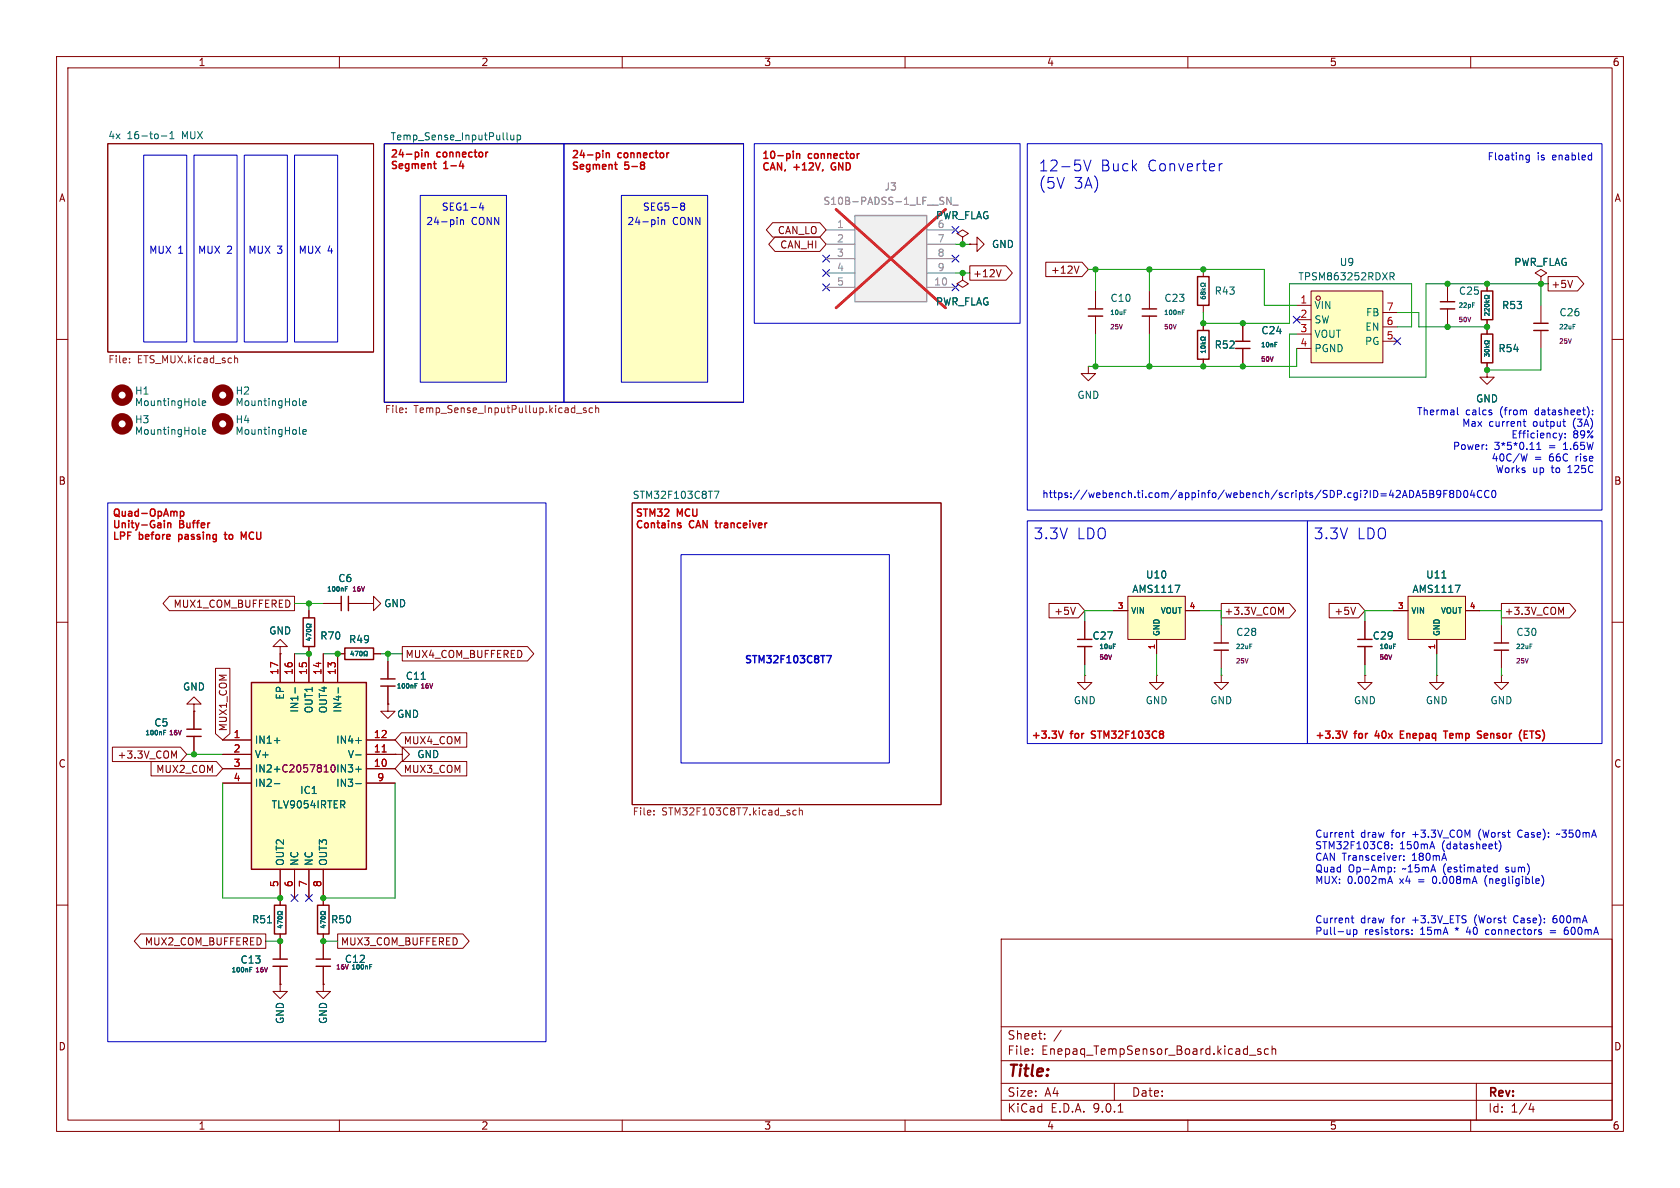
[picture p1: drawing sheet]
<svg xmlns="http://www.w3.org/2000/svg" width="297mm" height="210mm" viewBox="0 0 297 210" stroke-linecap="round" stroke-linejoin="round" font-family="sans-serif">
<g fill="none" stroke="#840000" stroke-width=".18">
<path d="M10 10h277v190h-277zM12 12h273v186h-273zM60 10v2M110 10v2M160 10v2M210 10v2M260 10v2M19 25.4h47v36.8h-47zM67.9 25.4h63.5v45.7h-63.5zM10 60h2M285 60h2M111.8 88.9h54.6v53.3h-54.6z"/>
<path d="M10 110h2M285 110h2M10 160h2M177 166h108v32h-108zM285 160h2M60 198v2M110 198v2M160 198v2M177 194.5h108M177 191.5h108M177 187.5h108M177 181.5h108"/>
<path d="M182.5 186.3v.1M182.5 185.5v.1M184.7 183.6v.1M184.7 182.8v.1M187.6 182.1l-1.3 2M197 191.5v3M197.7 196.6h.8M210 198v2M220.9 186.5h1.1M222.9 185.5l-.4-.1-.2 .2 .1 .2 .5 .2v.3h-.6M224.2 185.5l-.4-.1-.3 .3v.4l.2 .2h.5M224.9 185.5l.2-.1 .4 .1v.9"/>
<path d="M224.9 184.9v1.5M260 198v2M261 191.5v6.5M270.7 195l-.4 1.1h.9M271 195.6v1"/>
</g>
<g fill="#ffffc2">
<path d="M74.3 34.5h15.2v33.1h-15.2z"/>
<path d="M109.9 34.5h15.2v33.1h-15.2z"/>
</g>
<path d="M19 25.4h47v36.8h-47zM67.9 25.4h63.5v45.7h-63.5zM111.8 88.9h54.6v53.3h-54.6zM68.6 124.5v1.2h1.2l-1.2 1.3-1.3-1.3h1.3M68.6 124.5h.1M69.8 133.4h1.3v-1.3l1.3 1.3-1.3 1.2v-1.2M69.8 133.4h.1" fill="none" stroke="#840000" stroke-width=".18"/>
<path d="M28.5 24h1M30 24.5h.8M30 23.6l.4-.3v1.2M90.3 23.9v.8h.4l.1-.1M90.8 23.9v.8M91.4 23.9h.4l.2 .2-.1 .6h-.5M91.4 23.9v1.3M126.3 86.8h.8l-.5 1.3" fill="none" stroke="#006464" stroke-width=".18"/>
<g fill="none" stroke="#725600" stroke-width=".18">
<path d="M22.9 64v.1M22.9 63.4v.1M41.5 63.4l.1-.1 .3 .1 .1 .7M71.8 72.8v.2M71.8 72.2v.1M101.9 73.1h1M103.6 72.2l-.3-.1-.2 .2 .1 .2 .4 .1v.3h-.5M104.8 72.2l-.4-.1-.3 .2 .2 .6h.5M105.3 72.2l.2-.1 .3 .1v.8M105.3 71.7v1.3M115.6 143.9v.2M115.6 143.3v.1"/>
<path d="M140.8 143.3l-.4-.1-.2 .3 .1 .5h.5M141.3 143.3l.2-.1 .3 .1 .1 .8M141.3 142.8v1.3"/>
</g>
<path d="M248.9 105.4h10.2v7.6h-10.2z" fill="#ffffc2"/>
<g fill="none" stroke="#840000" stroke-width=".18">
<path d="M212.7 57.2v1.2M219.7 57.2v3.1M212.7 63.5v1.3M219.7 61.6v3.2M49.5 114.3h1.3l-1.3-1.3-1.2 1.3h1.2v1.3M49.5 115.6h.1M54.6 108v1.2M54.6 114.3v1.3M57.1 106.7h3.2M59.7 115.6h1.3M61.6 106.7h3.2M64.8 106.7h1.2v-1.3l1.3 1.3-1.3 1.3v-1.3"/>
<path d="M64.8 106.7h.1M66 115.6h1.3M68.6 116.8v3.2M204.5 119.4v1.3h1.2l-1.2 1.2-1.3-1.2h1.3M204.5 119.4h.1M215.9 119.4v1.3h1.3l-1.3 1.2-1.3-1.2h1.3M215.9 119.4h.1M215.9 110.5v3.2M215.9 114.9v3.2M241.3 119.4v1.3h1.3l-1.3 1.2-1.3-1.2h1.3M241.3 119.4h.1M241.3 109.9v3.1"/>
<path d="M241.3 114.3v3.2M246.4 108h2.5M248.9 105.4h10.2v7.6h-10.2zM254 119.4v1.3h1.3l-1.3 1.2-1.3-1.2h1.3M254 119.4h.1M254 113v2.6M259.1 108h2.5M265.4 119.4v1.3h1.3l-1.3 1.2-1.2-1.2h1.2M265.4 119.4h.1M265.4 110.5v3.2M265.4 114.9v3.2M34.3 124.5h1.3l-1.3-1.3-1.3 1.3h1.3v1.2"/>
<path d="M34.3 125.7h.1M34.3 125.7v3.2M34.3 130.2v3.2M68.6 121.3v3.2M49.5 174v1.3h1.3l-1.3 1.2-1.2-1.2h1.2M49.5 174h.1M49.5 166.4v3.1M49.5 170.8v3.2M57.1 174v1.3h1.3l-1.3 1.2-1.2-1.2h1.2M57.1 174h.1M57.1 166.4v3.1M57.1 170.8v3.2"/>
</g>
<g fill="none" stroke="#006464" stroke-width=".18">
<path d="M213.1 59.6v.2h-.2a.34 .34 0 0 0-.4-.2 .34 .34 0 0 0-.2 .5l.4 .1 .4-.2v.2M35.2 76.6l.1 .2M35.2 71.5l.1 .2M35.8 76.4l.6-.2-.1-.2-.4-.1-.1 .2v.6h.5M35.8 71.3l.6-.1-.1-.3h-.4l-.1 .1v.6h.5M52.9 71.5l.2 .2M52.9 76.6l.2 .2M53.5 76.4l.6-.2v-.2l-.4-.1-.2 .2 .1 .6h.5M53.5 71.3l.6-.1v-.3h-.4l-.2 .1 .1 .6h.5M212.3 60.8h.8M212.3 61.2a.39 .39 0 0 1 .5-.1 .39 .39 0 0 1 .2 .4 .39 .39 0 0 1-.4 .1 .39 .39 0 0 1-.3-.4zM212.6 60.5l.3 .3"/>
<path d="M213.1 61.9v.5M213.1 62.1h-.8l.2 .3M213.1 60.5l-.3 .2M225.4 60.5h.4M54.2 111.3a.39 .39 0 0 1 .5-.1 .39 .39 0 0 1 .2 .4 .39 .39 0 0 1-.4 .1 .39 .39 0 0 1-.3-.4zM54.4 112.8h.6M54.7 112.7v.5l-.6-.2M55 110.3v.2h-.2a.34 .34 0 0 0-.4-.2 .34 .34 0 0 0-.2 .5l.4 .1 .4-.2v.2M55 112.3l-.8-.3v.5M61.1 104.1h.2M62.2 115.1l-.1 .6h.4M62.4 115.4v.5"/>
<path d="M62.8 115.1h.5l-.3 .8M63.7 115.2l.1-.1a.39 .39 0 0 1 .3 .4 .39 .39 0 0 1-.4 .4l-.1-.3zM64.3 115.9h.2v-.1a.34 .34 0 0 1-.1-.5 .34 .34 0 0 1 .4-.1l.1 .4-.1 .3h.1M220.9 113.9h.4M246.3 113.9h.4M254.9 102.2h.7M257.3 103.4h.8l-.5 1.3M270.5 113.9h.4M28.9 129.5h.3M73.4 121.2h.2M74.5 120.1h.7M44.2 171.4h.2"/>
<path d="M65.3 170.9h.3M65.3 170.5h.4"/>
</g>
<g fill="none" stroke="#840000" stroke-width=".25">
<path d="M211.7 58.4h2v5.1h-2zM218.4 60.3h2.6M218.4 61.6h2.6M53.6 109.2h2v5.1h-2zM60.3 105.4v2.6M61 114.6h5v2h-5zM61.6 105.4v2.6M214.6 113.7h2.6M214.6 114.9h2.6M240 113h2.6M240 114.3h2.6M264.2 113.7h2.5"/>
<path d="M264.2 114.9h2.5M33 128.9h2.6M33 130.2h2.6M67.3 120h2.5M67.3 121.3h2.5M48.3 169.5h2.5M48.3 170.8h2.5M55.9 169.5h2.5M55.9 170.8h2.5"/>
</g>
<g fill="none" stroke="#840000" stroke-width="1.3">
<circle cx="21.6" cy="69.8" r="1.27"/>
<circle cx="21.6" cy="74.9" r="1.27"/>
<circle cx="39.4" cy="69.8" r="1.27"/>
<circle cx="39.4" cy="74.9" r="1.27"/>
</g>
<path d="M199.4 105.4h10.1v7.6h-10.1z" fill="#ffffc2"/>
<g fill="none" stroke="#840000" stroke-width=".18">
<path d="M193.7 51.4v3.2M193.7 55.9v3.2M203.2 51.4v3.2M203.2 55.9v3.2M212.7 47.6v1.3M212.7 54v1.2M255.9 50.2v3.1M255.9 54.6v3.2M262.9 50.2v1.2M262.9 56.5v2.6M192.4 64.8v1.2h1.3l-1.3 1.3-1.3-1.3h1.3M192.4 64.8h.1"/>
<path d="M262.9 64.1v1.3M191.8 119.4v1.3h1.2l-1.2 1.2-1.3-1.2h1.3M191.8 119.4h.1M191.8 109.9v3.1M191.8 114.3v3.2M196.8 108h2.6M199.4 105.4h10.1v7.6h-10.1zM204.5 113v2.6M209.5 108h2.6"/>
</g>
<g fill="none" stroke="#006464" stroke-width=".18">
<path d="M198.7 54.8h.4M209 55.2h.3M209 54.8h.4M212.3 52.4l.2 .4h.5M212.3 51.3h.8M212.6 51l.3 .3M212.6 51.8l-.1-.2-.2 .2 .1 .3 .2-.2M212.6 51.8v.1M213 51.6h-.2l-.2 .2M213 51.6v.1M213 52.7v-.3h-.3l-.1 .1 .1 .3M213 52.7v.1"/>
<path d="M213 51.7v.3l-.2 .1-.2-.2M213.1 50v.2h-.2a.34 .34 0 0 0-.4-.1 .34 .34 0 0 0-.2 .4l.4 .2 .4-.2v.2M213.1 51l-.3 .2M260.3 53.5h.4M262.5 53.4h.8M262.5 53.9a.39 .39 0 0 1 .4-.2 .39 .39 0 0 1 .3 .4 .39 .39 0 0 1-.4 .2 .39 .39 0 0 1-.3-.4zM262.7 53.1l.3 .3M263.3 55.3v.5l-.6-.5-.2 .1v.3M263.3 52.2v.2h-.2a.34 .34 0 0 0-.5-.2 .34 .34 0 0 0-.1 .5l.4 .1 .4-.2v.2M263.3 54.5v.5l-.6-.5-.2 .2v.3M263.3 53.1l-.4 .2M262.5 63v-.5l.3 .3v-.2h.4v.4"/>
<path d="M262.5 61.4h.8M262.5 61.9a.39 .39 0 0 1 .4-.2 .39 .39 0 0 1 .3 .4 .39 .39 0 0 1-.4 .2 .39 .39 0 0 1-.3-.4zM262.7 61.1l.3 .3M263.3 60.2v.2h-.2a.34 .34 0 0 0-.5-.2 .34 .34 0 0 0-.1 .5l.4 .1 .4-.2v.2M263.3 61.1l-.4 .2M196.8 113.9h.4M207.7 103.4h.9l-.6 1.3"/>
</g>
<path d="M192.4 54.6h2.5M192.4 55.9h2.5M201.9 54.6h2.6M201.9 55.9h2.6M211.7 48.9h2v5.1h-2zM254.6 53.3h2.6M254.6 54.6h2.6M261.9 51.4h2v5.1h-2zM261.9 59.1h2v5h-2zM190.5 113h2.5M190.5 114.3h2.5" fill="none" stroke="#840000" stroke-width=".25"/>
<path d="M231.8 51.4h12.7v12.7h-12.7z" fill="#ffffc2"/>
<g fill="none" stroke="#840000" stroke-width=".18">
<path d="M229.2 54h2.6M229.2 56.5h2.6M229.2 59.1h2.6M231.8 51.4h12.7v12.7h-12.7zM244.5 55.2h2.5M244.5 57.8h2.5M229.2 61.6h2.6M244.5 60.3h2.5"/>
<circle cx="233" cy="52.7" r=".38"/>
</g>
<path d="M245.7 48.2h.5l.3 .2-.2 .4-.6 .1M246 48.9l.5 .6" fill="none" stroke="#006464" stroke-width=".18"/>
<path d="M151.1 38.1h12.7v15.2h-12.7z" fill="#f0f0f0"/>
<path d="M151.1 38.1h12.7v15.2h-12.7z" fill="none" stroke="#a1a1a1" stroke-width=".25"/>
<path d="M146 40.6h5.1M146 43.2h5.1M146 45.7h5.1M146 48.3h5.1M146 50.8h5.1M163.8 40.6h5.1M163.8 43.2h5.1M163.8 45.7h5.1M163.8 48.3h5.1M163.8 50.8h5.1" fill="none" stroke="#a1a1a1" stroke-width=".18"/>
<path d="M168.1 34.9v1.2l-.7-1.2v1.2M168.4 36.3h1" fill="none" stroke="#989898" stroke-width=".18"/>
<path d="M147.8 37l19.4 17.4M167.2 37l-19.4 17.4" fill="none" stroke="#e12e31" stroke-width=".46"/>
<path d="M271.1 57.2h2.6M271.1 58.4h2.6M48.5 160h2v5.1h-2zM56.1 160h2.1v5.1h-2.1z" fill="none" stroke="#840000" stroke-width=".25"/>
<g fill="none" stroke="#840000" stroke-width=".18">
<path d="M170.2 48.3v1.2l1 .7-1 .6-1-.6 1-.7M170.2 48.3h.1M170.2 41.9l1-.6-1-.7-1 .7 1 .6v1.3M170.2 43.2h.1M171.4 43.2h1.3v-1.3l1.3 1.3-1.3 1.3v-1.3M171.4 43.2h.1M272.4 48.9l1-.6-1-.7-1 .7 1 .6v1.3M272.4 50.2h.1M272.4 54v3.2M272.4 58.4v3.2M262.9 65.4v1.3h1.3l-1.3 1.2-1.3-1.2h1.3M262.9 65.4h.1"/>
<path d="M49.5 158.8v1.2M57.1 158.8v1.2M49.5 165.1v1.3M57.1 165.1v1.3"/>
</g>
<path d="M278.1 57.3h.4M47.3 163.1h.7M49.1 162.1a.39 .39 0 0 1 .5-.1 .39 .39 0 0 1 .3 .4 .39 .39 0 0 1-.5 .1 .39 .39 0 0 1-.3-.4zM49.4 163.6h.5M49.6 163.5v.5l-.5-.2M49.9 161.1v.2h-.2a.34 .34 0 0 0-.4-.2 .34 .34 0 0 0-.2 .5l.4 .1 .4-.2v.2M49.9 163.1l-.8-.3v.5M56.8 162.1a.39 .39 0 0 1 .4-.1 .39 .39 0 0 1 .3 .4 .39 .39 0 0 1-.5 .1 .39 .39 0 0 1-.2-.4zM57 163.6h.5M57.2 163.5v.5l-.5-.2M57.5 161.1v.2h-.1a.34 .34 0 0 0-.5-.2 .34 .34 0 0 0-.1 .5l.3 .1 .4-.2v.2M57.5 163.1l-.8-.3v.5" fill="none" stroke="#006464" stroke-width=".18"/>
<path d="M44.4 120.7h20.4v33h-20.4z" fill="#ffffc2"/>
<path d="M44.4 120.7h20.4v33h-20.4z" fill="none" stroke="#840000" stroke-width=".25"/>
<g fill="none" stroke="#840000" stroke-width=".18">
<path d="M136.6 39.4h8.3l1.1 1.2-1.1 1.3h-8.3l-1.1-1.3zM137 41.9h7.9l1.1 1.3-1.1 1.3h-7.9l-1.1-1.3zM170.2 48.3h.1M170.2 43.2h.1M171.4 47h6.5l1.1 1.3-1.1 1.2h-6.5zM171.4 43.2h.1M177 47.7l-.4 1.2M184.9 46.4h6.4l1.1 1.2-1.1 1.3h-6.4zM190.8 47l-.5 1.3M212.7 57.2v1.2M219.7 57.2v3.1M262.9 50.2v1.2"/>
<path d="M262.9 56.5v2.6M272.4 50.2h.1M273.7 48.9h5.2l1.1 1.3-1.1 1.2h-5.2zM278 49.6l-.4 1.2M212.7 63.5v1.3M219.7 61.6v3.2M262.9 65.4h.1M262.9 64.1v1.3M29.9 105.4h22.2v2.6h-22.2l-1.1-1.3zM38.1 118.1h2.5v11.6l-1.2 1.1-1.3-1.1zM49.5 115.6h.1M49.5 115.6v5.1"/>
<path d="M52.1 115.6v5.1M54.6 108v1.2M54.6 114.3v6.4M57.1 115.6v5.1M57.1 106.7h3.2M61 115.6h-1.3v5.1M61.6 106.7h3.2M64.8 106.7h.1M66 115.6h1.3M68.6 116.8v3.2M71.1 114.3h22.2l1.1 1.3-1.1 1.2h-22.2zM185.5 106.7h5.2l1.1 1.3-1.1 1.2h-5.2z"/>
<path d="M190.1 107.4l-.4 1.2M191.8 109.9v3.1M191.8 114.3v3.2M196.8 108h2.6M204.5 113v2.6M209.5 108h2.6M215.9 106.7h12l1.1 1.3-1.1 1.2h-12zM226.5 108.3l.4-.9v1.2M235 106.7h5.2l1.1 1.3-1.1 1.2h-5.2zM239.6 107.4l-.4 1.2M241.3 109.9v3.1M241.3 114.3v3.2"/>
<path d="M246.4 108h2.5M254 113v2.6M259.1 108h2.5M265.4 106.7h12.1l1.1 1.3-1.1 1.2h-12.1zM276 108.3l.4-.9v1.2M19.9 132.1h12l1.1 1.3-1.1 1.2h-12zM26.7 134.6h11.6l1.1 1.3-1.1 1.3h-11.6zM30.8 133.7l.4-.9v1.2M34.3 125.7h.1M34.3 125.7v3.2M34.3 130.2v3.2M39.4 130.8h5"/>
<path d="M39.4 133.4h5M39.4 135.9h5M39.4 138.4h5M64.8 130.8h5M64.8 133.4h5M64.8 135.9h5M64.8 138.4h5M68.6 124.5h.1M68.6 121.3v3.2M69.8 133.4h.1M71 134.6h11.5v2.6h-11.5l-1.2-1.3zM71 129.5h11.5v2.6h-11.5l-1.2-1.3z"/>
<path d="M49.5 153.7v6.3M52.1 153.7v5.1M54.6 153.7v5.1M57.1 153.7v6.3M24.9 165.1h22.1v2.5h-22.1l-1.2-1.2zM49.5 174h.1M49.5 165.1v4.4M49.5 170.8v3.2M57.1 174h.1M57.1 165.1v4.4M57.1 170.8v3.2M59.7 165.1h22.1l1.1 1.3-1.1 1.2h-22.1z"/>
</g>
<g fill="none" stroke="#006464" stroke-width=".18">
<path d="M213.1 59.6v.2h-.2a.34 .34 0 0 0-.4-.2 .34 .34 0 0 0-.2 .5l.4 .1 .4-.2v.2M262.5 53.4h.8M262.5 53.9a.39 .39 0 0 1 .4-.2 .39 .39 0 0 1 .3 .4 .39 .39 0 0 1-.4 .2 .39 .39 0 0 1-.3-.4zM262.7 53.1l.3 .3M263.3 52.2v.2h-.2a.34 .34 0 0 0-.5-.2 .34 .34 0 0 0-.1 .5l.4 .1 .4-.2v.2M263.3 54.5v.5l-.6-.5-.2 .2v.3M263.3 55.3v.5l-.6-.5-.2 .1v.3M263.3 53.1l-.4 .2M212.3 60.8h.8M212.3 61.2a.39 .39 0 0 1 .5-.1 .39 .39 0 0 1 .2 .4 .39 .39 0 0 1-.4 .1 .39 .39 0 0 1-.3-.4zM212.6 60.5l.3 .3M213.1 61.9v.5"/>
<path d="M213.1 62.1h-.8l.2 .3M213.1 60.5l-.3 .2M225.4 60.5h.4M262.5 63v-.5l.3 .3v-.2h.4v.4M262.5 61.4h.8M262.5 61.9a.39 .39 0 0 1 .4-.2 .39 .39 0 0 1 .3 .4 .39 .39 0 0 1-.4 .2 .39 .39 0 0 1-.3-.4zM262.7 61.1l.3 .3M263.3 60.2v.2h-.2a.34 .34 0 0 0-.5-.2 .34 .34 0 0 0-.1 .5l.4 .1 .4-.2v.2M263.3 61.1l-.4 .2M54.2 111.3a.39 .39 0 0 1 .5-.1 .39 .39 0 0 1 .2 .4 .39 .39 0 0 1-.4 .1 .39 .39 0 0 1-.3-.4zM54.4 112.8h.6M54.7 112.7v.5l-.6-.2"/>
<path d="M55 110.3v.2h-.2a.34 .34 0 0 0-.4-.2 .34 .34 0 0 0-.2 .5l.4 .1 .4-.2v.2M55 112.3l-.8-.3v.5M61.1 104.1h.2M62.2 115.1l-.1 .6h.4M62.4 115.4v.5M62.8 115.1h.5l-.3 .8M63.7 115.2l.1-.1a.39 .39 0 0 1 .3 .4 .39 .39 0 0 1-.4 .4l-.1-.3zM64.3 115.9h.2v-.1a.34 .34 0 0 1-.1-.5 .34 .34 0 0 1 .4-.1l.1 .4-.1 .3h.1M196.8 113.9h.4M207.7 103.4h.9l-.6 1.3M246.3 113.9h.4M254.9 102.2h.7"/>
<path d="M257.3 103.4h.8l-.5 1.3M28.9 129.5h.3M48.5 130.9h1M48.5 138.5h1M52.2 121.6v.9M59.8 121.6v.9M62.9 130.9h1M62.9 138.5h1M62.9 133.4h1M62.9 136h1M73.4 121.2h.2M74.5 120.1h.7"/>
<path d="M60.5 142.2l.5 .6M60.9 141.7v.4M44.2 171.4h.2M47.3 163.1h.7M49.1 162.1a.39 .39 0 0 1 .5-.1 .39 .39 0 0 1 .3 .4 .39 .39 0 0 1-.5 .1 .39 .39 0 0 1-.3-.4zM49.4 163.6h.5M49.6 163.5v.5l-.5-.2M49.9 161.1v.2h-.2a.34 .34 0 0 0-.4-.2 .34 .34 0 0 0-.2 .5l.4 .1 .4-.2v.2M49.9 163.1l-.8-.3v.5M56.8 162.1a.39 .39 0 0 1 .4-.1 .39 .39 0 0 1 .3 .4 .39 .39 0 0 1-.5 .1 .39 .39 0 0 1-.2-.4zM57 163.6h.5M57.2 163.5v.5l-.5-.2"/>
<path d="M57.5 161.1v.2h-.1a.34 .34 0 0 0-.5-.2 .34 .34 0 0 0-.1 .5l.3 .1 .4-.2v.2M57.5 163.1l-.8-.3v.5M65.3 170.9h.3M65.3 170.5h.4"/>
</g>
<path d="M67.6 132.9h.7" fill="none" stroke="#a90000" stroke-width=".18"/>
<path d="M58.9 135.2a.68 .68 0 0 0-.4 .6 .68 .68 0 0 0 .4 .7" fill="none" stroke="#840084" stroke-width=".18"/>
<g fill="none" stroke="#009600" stroke-width=".18">
<path d="M168.9 43.2h2.5M168.9 48.3h2.5M192.4 47.6h31.1v6.4h5.7M193.7 47.6v3.8M193.7 59.1v5.7M203.2 47.6v3.8M203.2 59.1v5.7M212.7 55.2v2h15.3v-7h21.6v7.6h-2.6M247 55.2h3.8v2.6h12.1M272.4 50.2v3.8M273.7 50.2h-21.6v16.5h-24.1v-7.6h1.2M229.2 61.6v3.2h-36.8"/>
<path d="M272.4 61.6v3.8h-9.5M52.1 106.7h5M52.1 115.6h2.5M54.6 106.7v1.3M57.1 115.6h2.6M67.3 115.6h3.8M68.6 115.6v1.2M191.8 117.5v1.9M196.8 108h-5v1.9M204.5 115.6v3.8M212.1 108h3.8v2.5M215.9 118.1v1.3"/>
<path d="M241.3 117.5v1.9M246.4 108h-5.1v1.9M254 115.6v3.8M261.6 108h3.8v2.5M265.4 118.1v1.3M33 133.4h6.4M39.4 138.4v20.4h10.1M69.8 138.4v20.4h-12.7M47 166.4h2.5M57.1 166.4h2.6"/>
</g>
<g fill="none" stroke="#000084" stroke-width=".18">
<path d="M145.4 45.1l1.3 1.2M145.4 50.2l1.3 1.2M145.4 47.7l1.3 1.2M146.7 45.1l-1.3 1.2M146.7 50.2l-1.3 1.2M146.7 47.7l-1.3 1.2M168.3 40l1.2 1.2M168.3 45.1l1.2 1.2M168.3 50.2l1.2 1.2M169.5 40l-1.2 1.2M169.5 45.1l-1.2 1.2M169.5 50.2l-1.2 1.2"/>
<path d="M228.6 55.9l1.2 1.2M229.8 55.9l-1.2 1.2M246.4 59.7l1.2 1.2M247.6 59.7l-1.2 1.2M51.5 158.1l1.2 1.3M52.7 158.1l-1.2 1.3M54 158.1l1.2 1.3M55.2 158.1l-1.2 1.3"/>
</g>
<g fill="none" stroke="#c20000" stroke-width=".25">
<path d="M75.2 26.9v.8M75.2 27l.2-.1 .3 .1v.7M76.6 28.9h.5M77 29.8h.1M81.2 29.4h.8M81.8 28.9v.9M107.2 27v.9M107.2 27.2l.2-.2 .3 .1v.8M108.6 29.1h.5M109 29.9h.1M113.5 29.2h.2M113.7 29.2l.3 .2v.3l-.2 .2h-.3"/>
<path d="M114 29l-.3 .2M140.8 27.2v.8M140.8 27.3l.2-.1h.3l.1 .8M147 29.1l-.1 .4 .2 .4M29.7 92.4v.9M30.2 92.6v.7M31.6 94.5v1.3M31.6 95.3h.1M31.7 94.5h-.1M31.9 90.4v1.3M31.9 90.5l.4-.1 .2 .2-.1 .6h-.5M39.6 94.5h.5"/>
<path d="M39.8 94.1v1.1l.3 .1M43.1 95l.4-.9v1.2M120.4 92.9v.3M126.4 92.4h.5M187.1 129.2l.5 1.3 .4-1.3M192.9 130.4l.2 .1M193 129.4v.3M237.3 129.2l.4 1.3 .4-1.3M243.4 129.2l-.3 .9h.8M247.6 129.8h.4M248.2 129.2h-.6v1.3h.6M255.2 129.2h.7"/>
<path d="M255.6 129.2v1.3M256.5 129.7l-.2 .1v.5l.2 .2M256.9 130l-.6 .1M262.8 129.7h-.2l-.2 .1 .1 .6 .3 .1M263 130l-.6 .1M269.5 130.5h.6M269.5 129.2h.6M270.4 129.2h.8"/>
</g>
<g fill="none" stroke="#0000c2" stroke-width=".18">
<path d="M25.4 27.4h7.6v33.1h-7.6zM34.3 27.4h7.6v33.1h-7.6zM43.2 27.4h7.6v33.1h-7.6zM52.1 27.4h7.6v33.1h-7.6zM67.9 25.4h31.8v45.7h-31.8zM74.3 34.5h15.2v33.1h-15.2zM80.8 38.4v.2M80.8 38.9v.8M81.4 38.9v.8M81.4 39l.2-.1h.3v.8M85.1 35.8l-.3 .9h.7M85.4 36.3v.9"/>
<path d="M99.7 25.4h31.7v45.7h-31.7zM109.9 34.5h15.2v33.1h-15.2zM116.4 38.4v.2M116.4 38.9v.8M117 39l.1-.1h.3l.1 .8M117 38.9v.8M120.4 36.3l.2 .1M120.4 36l.2-.1 .4 .1v.2l-.2 .2M120.6 36.4h.2M120.6 36.4l-.2 .2M120.8 36.4l.2 .3v.3l-.2 .2-.4-.2M133.3 25.4h47v31.8h-47z"/>
<path d="M181.6 25.4h101.6v64.8h-101.6zM191.6 28.3l.6 1.9 .7-1.9M215.5 28.9v1.3M216.1 28.9l-.4 .1-.2 .3M270.4 27.4v1.1l-.3 .2-.3-.1M270.4 27.5l-.4-.1-.2 .3 .1 .5h.5M281.3 27.4l.1 .1M281.4 27v1.3M281.4 28.2l-.1 .1M257.6 72.1v1l.2 .2M262.8 79.3v.2M262.8 78.7v.1"/>
<path d="M263.6 72.9l.2 .2-.2 .2M263.6 72.5h.1M269.4 74.1v1.1l.3 .2M271.7 79.5h.7M272 78.2v1.3M275.6 76.6l.3 .8M275.9 77.4l-.3 .4M276.2 76.6l-.3 .8M276.5 75.3l.3 .1M276.7 77.3v.1M276.7 76.6v.1M281.5 73.2v.1"/>
<path d="M281.5 72.5v.2M19 88.9h77.5v95.3h-77.5zM120.4 98h36.8v36.9h-36.8zM181.6 92.1h49.5v39.3h-49.5zM231.1 92.1h52.1v39.3h-52.1zM250.3 88l.4-1.3 .4 1.3M250.4 87.6h.6M252.2 86.7h-.6l-.1 .6 .2-.1h.4l.1 .2v.4l-.2 .2-.5-.2M252.8 86.7h.4l.2 .2-.2 .4 .2 .1 .1 .3-.2 .3h-.5zM252.8 87.3h.4M254.7 87.2l-.2 .3-.4-.1-.1-.2 .1-.4 .4-.1 .1 .1a.84 .84 0 0 1-.3 1.2h-.2M255.2 87.3h.5"/>
<path d="M255.9 86.7h-.7v1.3M256.5 87.2l-.2-.2 .2-.3h.3l.2 .2-.2 .3M256.5 87.2l-.2 .3v.3l.2 .2 .4-.1 .1-.2v-.2l-.2-.3M256.5 87.2h.3M257.5 86.7a.64 .64 0 0 1 .8 .6 .64 .64 0 0 1-.8 .7zM258.9 86.8l.2-.1a.68 .68 0 0 1 .4 .6 .68 .68 0 0 1-.4 .7l-.2-.2-.1-.3zM260.3 86.6l-.3 .9h.8M260.6 87.1v.9M262 86.8a.6 .6 0 0 0-.9 .4 .6 .6 0 0 0 .6 .8l.3-.2M263.2 86.8a.6 .6 0 0 0-.8 .4 .6 .6 0 0 0 .6 .8l.2-.2M263.8 86.8l.2-.1a.68 .68 0 0 1 .5 .6 .68 .68 0 0 1-.5 .7l-.2-.2-.1-.3zM270 80.2l-.3 1.3-.3-.9"/>
<path d="M238.9 147.2h.4M239 146.7v1.1l.3 .2M245.3 148.8l.2 .2-.2 .3 .2 .3v.2l-.2 .2M245.5 155.8h.6M245.8 154.9l.4 1.3M245.9 153.4l.1 .1-.1 .6M246.1 149.9v.1M246.1 149.3v.1M246.5 154v.1M246.5 153.4v.1M247.8 151.2l-.4 .2M248.2 152v.1"/>
<path d="M248.2 151.3v.1M262.6 155.3l-.1 .5 .1 .5M264.1 154l.2 .1h.4M264.4 150h.3M264.7 152.9v1.2M264.7 153.4l-.4-.1-.2 .1M265.3 149.1v.9l-.3 .5M268.6 146.8l-.3 .5 .3 .6M272.5 154.7a1.46 1.46 0 0 1 0 2M275.7 147.5l-.4-.1-.2 .1M238.7 164.3v.9M238.7 165.1l-.4 .1"/>
<path d="M238.9 162.3h.4M239 161.9v1.1l.3 .1M239.3 164.4l.3-.1 .3 .3-.1 .5h-.5M239.3 164.3v1.3M248.7 164.8h.3l.1 .2-.2 .2h-.2M248.7 164.3l.3 .1M249.6 165.1v.1M249.6 164.4v.1M262.7 164.4l-.1 .5 .3 .3M267.8 161.9l-.2 .5 .2 .7M272.5 164.8v.3M274.1 164.5h.9"/>
<path d="M274.1 164.9h.9M274.9 161.9h-.1a.86 .86 0 0 0 0 1.2h.2M275 162.4h-.2l-.3 .2M276.7 164a.99 .99 0 0 0 0 1.1h.4M277.1 164.5l-.3-.1-.3 .2"/>
</g>
<path d="M146.1 115.9h.9l-.6 1.3" fill="none" stroke="#0000c2" stroke-width=".25"/>
<path d="M168.1 34.9v1.2l-.7-1.2v1.2M168.4 36.3h1" fill="none" stroke="#989898" stroke-width=".18"/>
<path d="M146 40.6h5.1M146 43.2h5.1M146 45.7h5.1M146 48.3h5.1M146 50.8h5.1M163.8 40.6h5.1M163.8 43.2h5.1M163.8 45.7h5.1M163.8 48.3h5.1M163.8 50.8h5.1" fill="none" stroke="#a1a1a1" stroke-width=".18"/>
<path d="M147.8 37l19.4 17.4M167.2 37l-19.4 17.4" fill="none" stroke="#e12e31" stroke-width=".46"/>
<g fill="#009600" stroke="#009600" stroke-width=".18">
<circle cx="54.6" cy="115.6" r=".46"/>
<circle cx="54.6" cy="106.7" r=".46"/>
<circle cx="203.2" cy="47.6" r=".46"/>
<circle cx="212.7" cy="47.6" r=".46"/>
<circle cx="193.7" cy="47.6" r=".46"/>
<circle cx="170.2" cy="43.2" r=".46"/>
<circle cx="170.2" cy="48.3" r=".46"/>
<circle cx="57.1" cy="166.4" r=".46"/>
<circle cx="57.1" cy="158.8" r=".46"/>
<circle cx="49.5" cy="158.8" r=".46"/>
<circle cx="49.5" cy="166.4" r=".46"/>
<circle cx="59.7" cy="115.6" r=".46"/>
<circle cx="34.3" cy="133.4" r=".46"/>
<circle cx="68.6" cy="115.6" r=".46"/>
<circle cx="262.9" cy="65.4" r=".46"/>
<circle cx="262.9" cy="57.8" r=".46"/>
<circle cx="262.9" cy="50.2" r=".46"/>
<circle cx="219.7" cy="64.8" r=".46"/>
<circle cx="219.7" cy="57.2" r=".46"/>
<circle cx="255.9" cy="50.2" r=".46"/>
<circle cx="212.7" cy="57.2" r=".46"/>
<circle cx="255.9" cy="57.8" r=".46"/>
<circle cx="272.4" cy="50.2" r=".46"/>
<circle cx="193.7" cy="64.8" r=".46"/>
<circle cx="212.7" cy="64.8" r=".46"/>
<circle cx="203.2" cy="64.8" r=".46"/>
</g>
<text font-size="2.8" fill="#840000" x="178" y="190.9">Title:</text>
<g font-size="2.7" fill="#0000c2">
<text x="183.5" y="30.5">12-5V</text>
<text x="183.5" y="33.6">(5V</text>
<text x="189.8" y="33.6">3A)</text>
<text x="194.5" y="30.5">Buck</text>
<text x="202.8" y="30.5">Converter</text>
<text x="182.7" y="95.5">3.3V</text>
<text x="190.4" y="95.5">LDO</text>
<text x="232.2" y="95.5">3.3V</text>
<text x="239.9" y="95.5">LDO</text>
</g>
<g font-size="2.1" fill="#840000">
<text x="178" y="184">Sheet:</text>
<text x="178" y="186.7">File:</text>
<text x="184.1" y="186.7">Enepaq_TempSensor_Board.kicad_sch</text>
<text x="178" y="196.9">KiCad</text>
<text x="178" y="194.1">Size:</text>
<text x="184.7" y="194.1">A4</text>
<text x="185.7" y="196.9">E.D.A.</text>
<text x="193.3" y="196.9">9.0.1</text>
<text x="200" y="194.1">Date:</text>
<text x="263" y="194.3">Rev:</text>
<text x="263" y="196.9">Id:</text>
<text x="267.1" y="196.9">1/4</text>
</g>
<g font-size="1.8" fill="#840000">
<text x="35" y="11.9">1</text>
<text x="85" y="11.9">2</text>
<text x="135" y="11.9">3</text>
<text x="185" y="11.9">4</text>
<text x="235" y="11.9">5</text>
<text x="285" y="11.9">6</text>
<text x="10.3" y="35.9">A</text>
<text x="285.3" y="35.9">A</text>
<text x="137.4" y="41.6">CAN_LO</text>
<text x="137.8" y="44.1">CAN_HI</text>
<text x="171.9" y="49.2">+12V</text>
<text x="185.7" y="48.6">+12V</text>
<text x="274.2" y="51.1">+5V</text>
<text x="10.3" y="85.9">B</text>
<text x="285.3" y="85.9">B</text>
<text x="30.6" y="107.6">MUX1_COM_BUFFERED</text>
<text x="186.3" y="108.9">+5V</text>
<text x="216.4" y="108.9">+3.3V_COM</text>
<text x="235.8" y="108.9">+5V</text>
<text x="265.9" y="108.9">+3.3V_COM</text>
<text x="71.6" y="116.5">MUX4_COM_BUFFERED</text>
<text x="40.3" y="129.4" transform="rotate(-90 40.3 129.4)">MUX1_COM</text>
<text x="71.3" y="131.8">MUX4_COM</text>
<text x="10.3" y="135.9">C</text>
<text x="20.7" y="134.3">+3.3V_COM</text>
<text x="27.5" y="136.8">MUX2_COM</text>
<text x="71.3" y="136.8">MUX3_COM</text>
<text x="285.3" y="135.9">C</text>
<text x="25.5" y="167.3">MUX2_COM_BUFFERED</text>
<text x="60.2" y="167.3">MUX3_COM_BUFFERED</text>
<text x="10.3" y="185.9">D</text>
<text x="285.3" y="185.9">D</text>
<text x="35" y="199.9">1</text>
<text x="85" y="199.9">2</text>
<text x="135" y="199.9">3</text>
<text x="185" y="199.9">4</text>
<text x="235" y="199.9">5</text>
<text x="285" y="199.9">6</text>
</g>
<g font-size="1.8" fill="#006464">
<text x="19" y="24.7">4x</text>
<text x="22.5" y="24.7">16-to-1</text>
<text x="32.3" y="24.7">MUX</text>
<text x="69" y="24.9">Temp_Sense_InputPullup</text>
<text x="165.4" y="39">PWR_FLAG</text>
<text x="175.3" y="44">GND</text>
<text x="236.8" y="47.2">U9</text>
<text x="267.6" y="47.2">PWR_FLAG</text>
<text x="196.2" y="53.6">C10</text>
<text x="205.7" y="53.6">C23</text>
<text x="214.6" y="52.3">R43</text>
<text x="229.4" y="49.8">TPSM863252RDXR</text>
<text x="257.8" y="52.3">C25</text>
<text x="165.4" y="54.2">PWR_FLAG</text>
<text x="222.9" y="59.3">C24</text>
<text x="232.3" y="54.8">VIN</text>
<text x="232.3" y="57.4">SW</text>
<text x="232.3" y="59.9">VOUT</text>
<text x="241.3" y="58.6">EN</text>
<text x="241.4" y="56.1">FB</text>
<text x="265.4" y="54.8">R53</text>
<text x="275.6" y="56.1">C26</text>
<text x="214.6" y="61.8">R52</text>
<text x="232.3" y="62.5">PGND</text>
<text x="241.2" y="61.2">PG</text>
<text x="264.8" y="62.5">R54</text>
<text x="23.7" y="72">MountingHole</text>
<text x="23.8" y="70">H1</text>
<text x="41.5" y="72">MountingHole</text>
<text x="41.6" y="70">H2</text>
<text x="190.4" y="70.7">GND</text>
<text x="260.9" y="71.3">GND</text>
<text x="23.7" y="77.1">MountingHole</text>
<text x="23.8" y="75">H3</text>
<text x="41.5" y="77.1">MountingHole</text>
<text x="41.6" y="75">H4</text>
<text x="111.8" y="88.3">STM32F103C8T7</text>
<text x="59.7" y="103.1">C6</text>
<text x="67.8" y="107.5">GND</text>
<text x="200.1" y="105">AMS1117</text>
<text x="202.5" y="102.5">U10</text>
<text x="249.6" y="105">AMS1117</text>
<text x="252" y="102.5">U11</text>
<text x="47.5" y="112.4">GND</text>
<text x="56.5" y="113.3">R70</text>
<text x="61.6" y="113.9">R49</text>
<text x="193" y="113.3">C27</text>
<text x="218.4" y="112.6">C28</text>
<text x="242.6" y="113.3">C29</text>
<text x="268" y="112.6">C30</text>
<text x="32.3" y="122.3">GND</text>
<text x="50.4" y="123.8" transform="rotate(-90 50.4 123.8)">EP</text>
<text x="71.6" y="120.4">C11</text>
<text x="189.7" y="124.7">GND</text>
<text x="202.4" y="124.7">GND</text>
<text x="213.9" y="124.7">GND</text>
<text x="239.3" y="124.7">GND</text>
<text x="252" y="124.7">GND</text>
<text x="263.4" y="124.7">GND</text>
<text x="27.2" y="128.6">C5</text>
<text x="45" y="131.7">IN1+</text>
<text x="52.9" y="126.1" transform="rotate(-90 52.9 126.1)">IN1-</text>
<text x="55.5" y="126.2" transform="rotate(-90 55.5 126.2)">OUT1</text>
<text x="58" y="126.2" transform="rotate(-90 58 126.2)">OUT4</text>
<text x="59.3" y="131.7">IN4+</text>
<text x="60.6" y="126.1" transform="rotate(-90 60.6 126.1)">IN4-</text>
<text x="70.1" y="127.1">GND</text>
<text x="45" y="134.2">V+</text>
<text x="45" y="136.8">IN2+ C2057810</text>
<text x="59.3" y="136.8">IN3+</text>
<text x="61.4" y="134.2">V-</text>
<text x="73.7" y="134.2">GND</text>
<text x="45" y="139.3">IN2-</text>
<text x="47.9" y="143.1">TLV9054IRTER</text>
<text x="53" y="140.6">IC1</text>
<text x="59.3" y="139.3">IN3-</text>
<text x="50.4" y="153.2" transform="rotate(-90 50.4 153.2)">OUT2</text>
<text x="52.9" y="153.2" transform="rotate(-90 52.9 153.2)">NC</text>
<text x="55.5" y="153.2" transform="rotate(-90 55.5 153.2)">NC</text>
<text x="58" y="153.2" transform="rotate(-90 58 153.2)">OUT3</text>
<text x="44.5" y="163.4">R51</text>
<text x="58.4" y="163.4">R50</text>
<text x="42.4" y="170.5">C13</text>
<text x="50.4" y="181.1" transform="rotate(-90 50.4 181.1)">GND</text>
<text x="58" y="181.1" transform="rotate(-90 58 181.1)">GND</text>
</g>
<g font-size="1.8" fill="#c20000">
<text x="69" y="28.2">24-pin</text>
<text x="77.3" y="28.2">connector</text>
<text x="101" y="28.3">24-pin</text>
<text x="109.3" y="28.3">connector</text>
<text x="134.6" y="28.4">10-pin</text>
<text x="143" y="28.4">connector</text>
<text x="69" y="30.2">Segment</text>
<text x="78.5" y="30.2">1-4</text>
<text x="101" y="30.4">Segment</text>
<text x="110.5" y="30.4">5-8</text>
<text x="134.6" y="30.5">CAN,</text>
<text x="140.4" y="30.5">+12V,</text>
<text x="147.5" y="30.5">GND</text>
<text x="19.8" y="91.7">Quad-OpAmp</text>
<text x="19.8" y="93.7">Unity-Gain</text>
<text x="19.8" y="95.8">LPF</text>
<text x="24.7" y="95.8">before</text>
<text x="31.8" y="93.7">Buffer</text>
<text x="32.1" y="95.8">passing</text>
<text x="40.9" y="95.8">to</text>
<text x="44.2" y="95.8">MCU</text>
<text x="112.3" y="91.7">STM32</text>
<text x="112.3" y="93.7">Contains</text>
<text x="119.8" y="91.7">MCU</text>
<text x="122" y="93.7">CAN</text>
<text x="127.1" y="93.7">tranceiver</text>
<text x="182.2" y="130.9">+3.3V</text>
<text x="189.4" y="130.9">for</text>
<text x="193.5" y="130.9">STM32F103C8</text>
<text x="232.4" y="130.9">+3.3V</text>
<text x="239.6" y="130.9">for</text>
<text x="243.7" y="130.9">40x</text>
<text x="248.6" y="130.9">Enepaq</text>
<text x="256.9" y="130.9">Temp</text>
<text x="263.3" y="130.9">Sensor</text>
<text x="271.2" y="130.9">(ETS)</text>
</g>
<g font-size="1.8" fill="#0000c2">
<text x="262.9" y="28.6">Floating</text>
<text x="271.7" y="28.6">is</text>
<text x="274.5" y="28.6">enabled</text>
<text x="75.3" y="40">24-pin</text>
<text x="78" y="37.4">SEG1-4</text>
<text x="83.3" y="40">CONN</text>
<text x="110.8" y="40">24-pin</text>
<text x="113.6" y="37.4">SEG5-8</text>
<text x="118.9" y="40">CONN</text>
<text x="26.3" y="45.1">MUX 1</text>
<text x="34.9" y="45.1">MUX 2</text>
<text x="43.8" y="45.1">MUX 3</text>
<text x="52.7" y="45.1">MUX 4</text>
<text x="250.4" y="73.6">Thermal</text>
<text x="258.4" y="75.7">Max</text>
<text x="259.1" y="73.6">calcs</text>
<text x="263.2" y="75.7">current</text>
<text x="265.3" y="73.6">(from</text>
<text x="267.1" y="77.7">Efficiency:</text>
<text x="271.1" y="75.7">output</text>
<text x="271.6" y="73.6">datasheet):</text>
<text x="278.1" y="77.7">89%</text>
<text x="278.4" y="75.7">(3A)</text>
<text x="256.8" y="79.7">Power:</text>
<text x="263.6" y="81.8">40C/W</text>
<text x="264.2" y="79.7">3*5*0.11</text>
<text x="264.3" y="83.8">Works</text>
<text x="270.9" y="83.8">up</text>
<text x="271.2" y="81.8">=</text>
<text x="273.9" y="79.7">=</text>
<text x="274" y="81.8">66C</text>
<text x="274.4" y="83.8">to</text>
<text x="276.7" y="79.7">1.65W</text>
<text x="277.4" y="83.8">125C</text>
<text x="278.8" y="81.8">rise</text>
<text x="184.1" y="88.2">https://webench.ti.com/appinfo/webench/scripts/SDP.cgi?ID=42ADA5B9F8D04CC0</text>
<text x="131.4" y="117.6">STM32F103C8T7</text>
<text x="232.4" y="148.3">Current</text>
<text x="240.5" y="148.3">draw</text>
<text x="246.1" y="148.3">for</text>
<text x="250" y="148.3">+3.3V_COM</text>
<text x="261.8" y="148.3">(Worst</text>
<text x="269" y="148.3">Case):</text>
<text x="276.1" y="148.3">~350mA</text>
<text x="232.4" y="150.3">STM32F103C8:</text>
<text x="232.4" y="152.4">CAN Transceiver:</text>
<text x="232.4" y="154.4">Quad</text>
<text x="238.4" y="154.4">Op-Amp:</text>
<text x="247.4" y="150.3">150mA</text>
<text x="248.1" y="154.4">~15mA</text>
<text x="249.7" y="152.4">180mA</text>
<text x="255" y="150.3">(datasheet)</text>
<text x="255.4" y="154.4">(estimated</text>
<text x="266.7" y="154.4">sum)</text>
<text x="232.4" y="156.5">MUX:</text>
<text x="238.2" y="156.5">0.002mA</text>
<text x="247.6" y="156.5">x4</text>
<text x="251" y="156.5">=</text>
<text x="253.7" y="156.5">0.008mA</text>
<text x="263.1" y="156.5">(negligible)</text>
<text x="232.4" y="163.4">Current</text>
<text x="232.4" y="165.5">Pull-up</text>
<text x="240.5" y="163.4">draw</text>
<text x="241.2" y="165.5">resistors:</text>
<text x="246.1" y="163.4">for</text>
<text x="250" y="163.4">+3.3V_ETS</text>
<text x="251.2" y="165.5">15mA</text>
<text x="257.6" y="165.5">*</text>
<text x="259.7" y="165.5">40</text>
<text x="261.1" y="163.4">(Worst</text>
<text x="263.3" y="165.5">connectors</text>
<text x="268.3" y="163.4">Case):</text>
<text x="275.4" y="163.4">600mA</text>
<text x="277.6" y="165.5">600mA</text>
</g>
<g font-size="1.8" fill="#989898">
<text x="156.3" y="33.9">J3</text>
<text x="145.5" y="36.4">S10B-PADSS-1_LF__SN_</text>
</g>
<g font-size="1.8" fill="#aaa">
<text x="147.9" y="40.4">1</text>
<text x="165.7" y="40.4">6</text>
<text x="147.9" y="42.9">2</text>
<text x="147.9" y="45.5">3</text>
<text x="165.7" y="42.9">7</text>
<text x="165.7" y="45.5">8</text>
<text x="147.9" y="48">4</text>
<text x="147.9" y="50.5">5</text>
<text x="165.1" y="50.5">10</text>
<text x="165.7" y="48">9</text>
</g>
<g font-size="1.8" fill="#a90000">
<text x="229.8" y="53.7">1</text>
<text x="229.8" y="56.3">2</text>
<text x="229.8" y="58.8">3</text>
<text x="245" y="55">7</text>
<text x="245" y="57.5">6</text>
<text x="229.8" y="61.3">4</text>
<text x="245" y="60.1">5</text>
<text x="49.3" y="119.4" transform="rotate(-90 49.3 119.4)">17</text>
<text x="51.8" y="119.4" transform="rotate(-90 51.8 119.4)">16</text>
<text x="54.4" y="119.4" transform="rotate(-90 54.4 119.4)">15</text>
<text x="56.9" y="119.4" transform="rotate(-90 56.9 119.4)">14</text>
<text x="59.4" y="119.4" transform="rotate(-90 59.4 119.4)">13</text>
<text x="41.2" y="130.6">1</text>
<text x="66" y="130.6">12</text>
<text x="41.2" y="133.1">2</text>
<text x="41.2" y="135.6">3</text>
<text x="66" y="133.1">11</text>
<text x="66" y="135.6">10</text>
<text x="41.2" y="138.2">4</text>
<text x="66.6" y="138.2">9</text>
<text x="49.3" y="156.9" transform="rotate(-90 49.3 156.9)">5</text>
<text x="51.8" y="156.9" transform="rotate(-90 51.8 156.9)">6</text>
<text x="54.4" y="156.9" transform="rotate(-90 54.4 156.9)">7</text>
<text x="56.9" y="156.9" transform="rotate(-90 56.9 156.9)">8</text>
</g>
<g font-size="1.8" fill="#725600">
<text x="19" y="64.5">File:</text>
<text x="24.3" y="64.5">ETS_MUX.kicad_sch</text>
<text x="67.9" y="73.4">File:</text>
<text x="73.2" y="73.4">Temp_Sense_InputPullup.kicad_sch</text>
<text x="111.8" y="144.5">File:</text>
<text x="117" y="144.5">STM32F103C8T7.kicad_sch</text>
</g>
<text font-size="1.8" fill="#840084" x="60.9" y="170.4">C12</text>
<g font-size="1.4" fill="#a90000">
<text x="197.5" y="107.7">3</text>
<text x="210.2" y="107.7">4</text>
<text x="247" y="107.7">3</text>
<text x="259.7" y="107.7">4</text>
<text x="204.2" y="114.9" transform="rotate(-90 204.2 114.9)">1</text>
<text x="253.7" y="114.9" transform="rotate(-90 253.7 114.9)">1</text>
</g>
<g font-size="1.4" fill="#006464">
<text x="199.9" y="108.7">VIN</text>
<text x="205.1" y="108.7">VOUT</text>
<text x="205.2" y="112.5" transform="rotate(-90 205.2 112.5)">GND</text>
<text x="249.4" y="108.7">VIN</text>
<text x="254.6" y="108.7">VOUT</text>
<text x="254.7" y="112.5" transform="rotate(-90 254.7 112.5)">GND</text>
</g>
<g font-size="1.1" fill="#006464">
<text x="196.1" y="55.9">10uF</text>
<text x="205.7" y="55.9">100nF</text>
<text x="257.7" y="54.6">22pF</text>
<text x="275.5" y="58.4">22uF</text>
<text x="222.8" y="61.6">10nF</text>
<text x="57.7" y="104.8">100nF</text>
<text x="194.2" y="114.9">10uF</text>
<text x="218.4" y="114.9">22uF</text>
<text x="243.8" y="114.9">10uF</text>
<text x="267.9" y="114.9">22uF</text>
<text x="70" y="121.9">100nF</text>
<text x="25.6" y="130.2">100nF</text>
<text x="40.8" y="172.1">100nF</text>
</g>
<g font-size="1.1" fill="#840084">
<text x="196.1" y="58.4">25V</text>
<text x="205.7" y="58.4">50V</text>
<text x="257.7" y="57.1">50V</text>
<text x="222.8" y="64.1">50V</text>
<text x="275.5" y="61">25V</text>
<text x="62.2" y="104.8">16V</text>
<text x="194.2" y="116.8">50V</text>
<text x="218.4" y="117.5">25V</text>
<text x="243.8" y="116.8">50V</text>
<text x="267.9" y="117.5">25V</text>
<text x="74.2" y="121.9">16V</text>
<text x="29.8" y="130.2">16V</text>
<text x="45" y="172.1">16V</text>
<text x="59.3" y="171.6">16V 100nF</text>
</g>
</svg>
